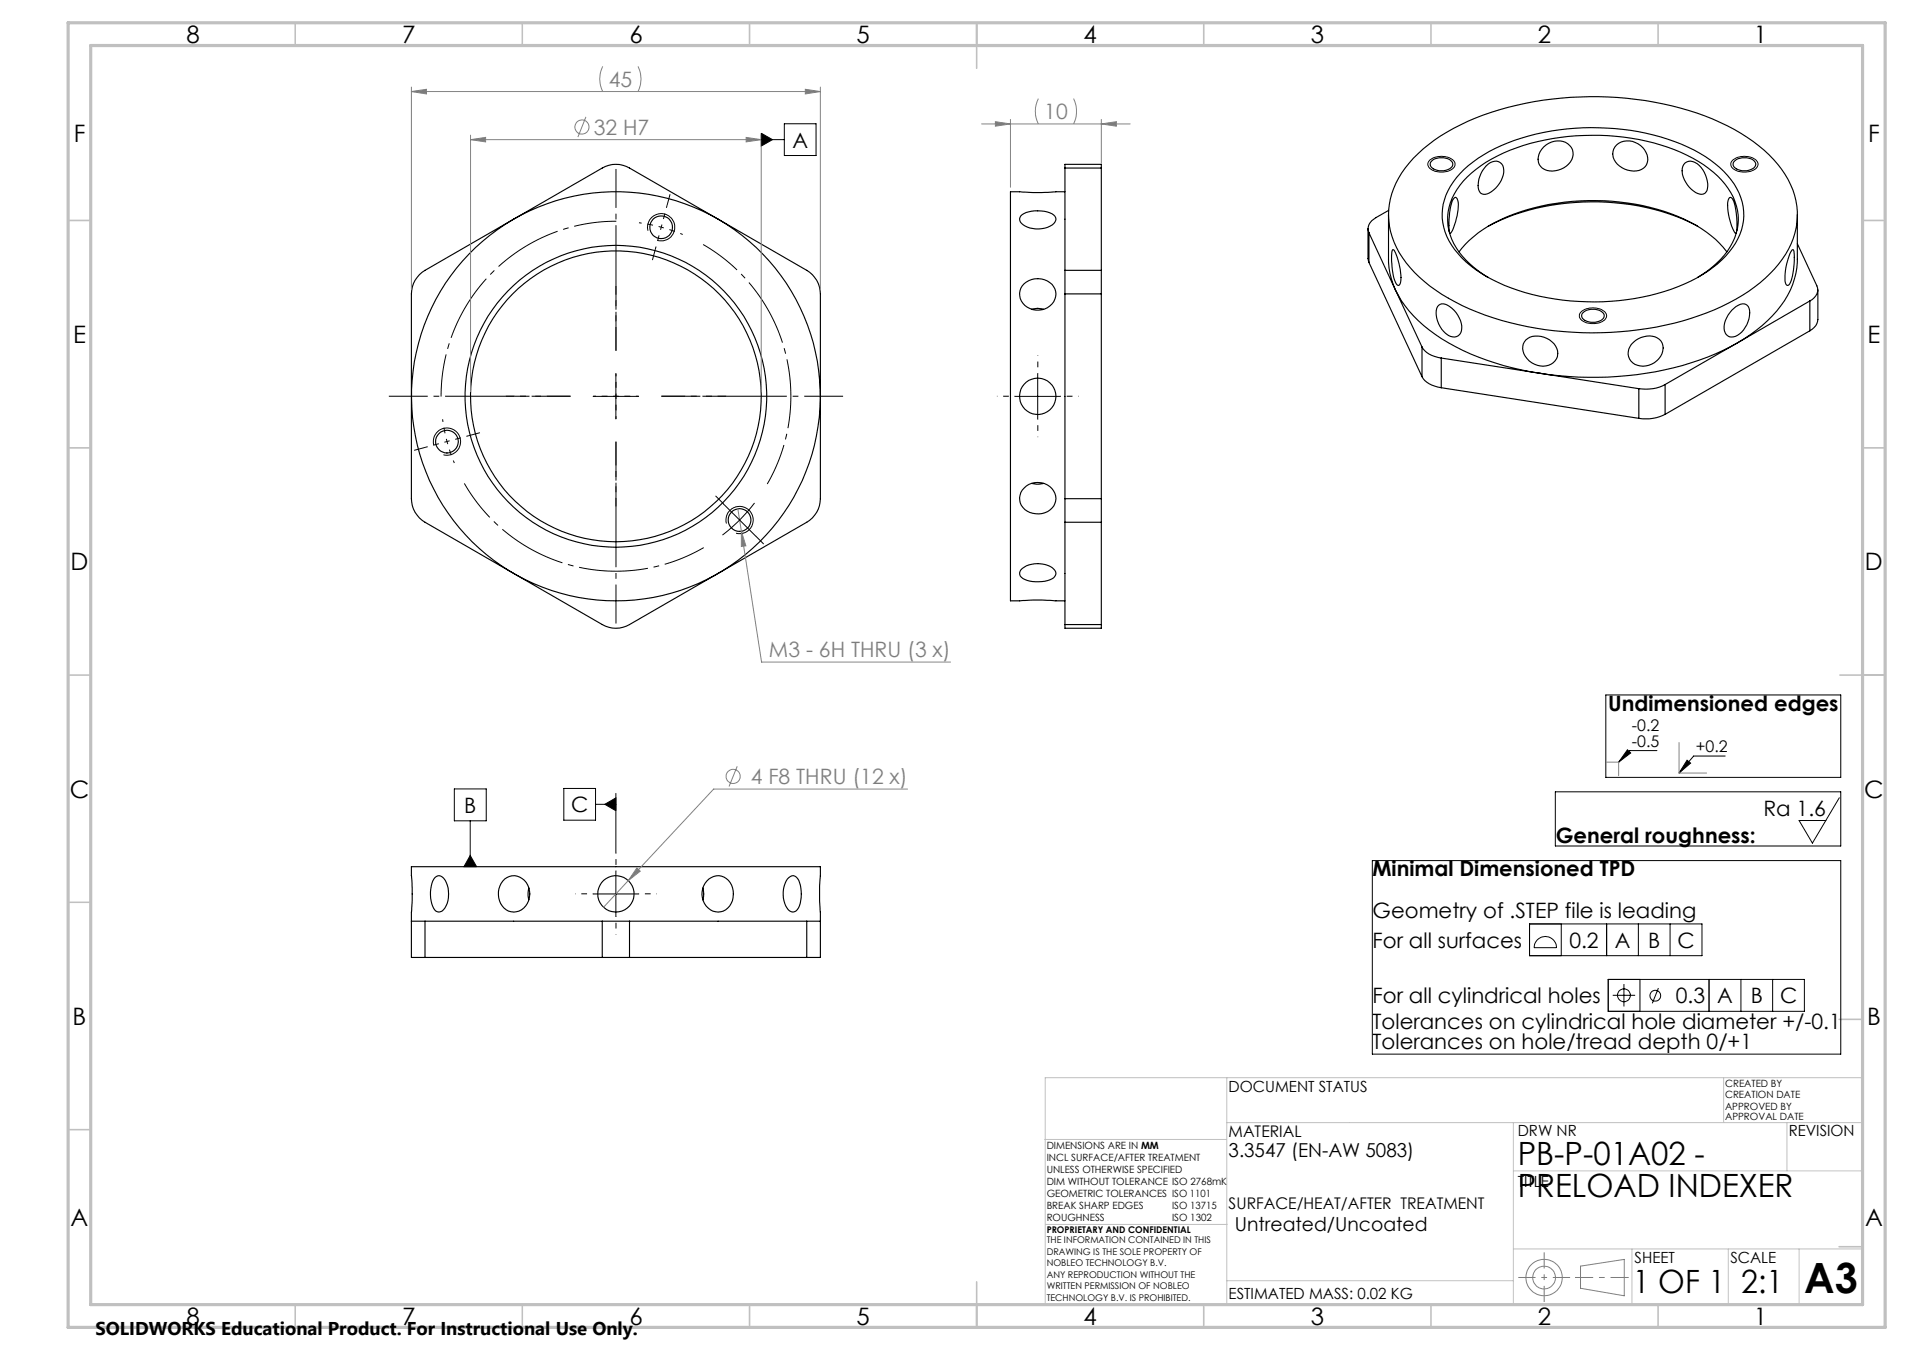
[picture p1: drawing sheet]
<svg xmlns="http://www.w3.org/2000/svg" width="420mm" height="297mm" viewBox="0 0 420 297" stroke-linecap="round" stroke-linejoin="round" font-family="sans-serif">
<g fill="none" stroke="#000" stroke-width=".22">
<path d="M167.6 29.3l2.4 1.4-2.4 1.4zM167.6 30.7h5M172.6 27.2h7v7h-7zM314.7 35.2a4.2 4.2 0 0 1 5.5 .4 1.54 1.54 0 0 1-1.4 2 4 4 0 0 1-4.4-1 1.13 1.13 0 0 1 .3-1.4zM381.4 35.2a4.1 4.1 0 0 1 5.5 .4 1.54 1.54 0 0 1-1.4 2 4 4 0 0 1-4.4-1l-.1-.3a1.09 1.09 0 0 1 .4-1.1zM142.6 50.8a3 3 0 0 1 2.7-3.8 3 3 0 0 1 3.2 3.3 3 3 0 0 1-3.8 2.6M347.9 68.7a4.1 4.1 0 0 1 5.6 .3 1.54 1.54 0 0 1-1.3 2 4 4 0 0 1-4.4-1l-.1-.8zM95.5 97.9a2.99 2.99 0 0 1 2.6-3.7 2.99 2.99 0 0 1 3.3 3.2 2.99 2.99 0 0 1-3.8 2.6M130.6 87.2h10M135.6 82.2v10M223.4 87.2h10M228.4 82.2v10"/>
<path d="M159.2 110.9l3.6 3.5M159.9 115.2a2.99 2.99 0 0 1 2.6-3.8 2.99 2.99 0 0 1 3.3 3.3 2.99 2.99 0 0 1-3.8 2.6M162.8 114.4l-3.8 3.3M162.8 114.4l3.5 3.5M166.1 110.7l-3.3 3.7M353.5 152.9h51.7v18.1h-51.7zM100 173.6h7v7h-7zM124.1 173.5h7v6.9h-7zM131.1 176.9h4.5M133.1 176.9l2.5-1.4v2.9zM135.6 174.6v13.1M358.2 165l.8 .7-2.7 2z"/>
<path d="M364.7 165.1h-5.9l-2.5 2.6M371.4 167.2l.7 .7-2.5 2.2zM379.8 166.3h-7l-3.2 3.8M103.5 188.2l1.4 2.5h-2.8zM103.5 180.6v10.1M130.6 196.7h10M135.6 191.7v9.9"/>
</g>
<g fill="none" stroke="#808080" stroke-width=".22">
<path d="M90.6 19.2v44.5M132.7 14.6a6.1 6.1 0 0 0 0 5.5M140.4 14.6a6.1 6.1 0 0 1 0 5.5M177.3 19.6l3.3 .5-3.3 .6zM180.6 19.2v44.5M90.6 20.1l3.3-.5v1.1zM90.6 20.1h90M103.6 30.7l3.3-.5v1zM103.6 29.7v56.5M103.6 30.7h64M129 25.7l-1.8 4.5M164.3 30.2l3.3 .5-3.3 .5z"/>
<path d="M167.6 29.7v56.5M216.1 27.3h32.7M219.1 26.8l3.3 .5-3.3 .5zM222.4 26.3v14.9M228.6 21.7a6.1 6.1 0 0 0 0 5.6M236.3 21.7a6.4 6.4 0 0 1 0 5.6M242.4 27.3l3.3-.5v1zM242.4 26.3v9.6M162.4 111.9l.8 5M163.2 116.9l1 3.2-1 .1zM163.2 116.9l4.4 28.8h41.6M162.3 168.6l-1.8 4.4"/>
<path d="M199.8 173.6h-42.7l-24.2 26M353.6 167.7h2.7v2.9M369.6 163.4v6.7h6.1M140.2 191l.7 .7-2.6 2zM347.9 278.5l9.6-1.4v8l-9.6-1.7z"/>
<circle cx="128.1" cy="28" r="1.56"/>
<circle cx="161.4" cy="170.8" r="1.55"/>
<circle cx="339.9" cy="281" r="2.51"/>
<circle cx="339.9" cy="281.1" r="4"/>
</g>
<path d="M334.2 281h11.4" fill="none" stroke="#808080" stroke-width=".22" stroke-dasharray="15.2 1.3 1.3 1.3" stroke-dashoffset="11.4" stroke-linecap="butt"/>
<path d="M339.9 275.5v10.9" fill="none" stroke="#808080" stroke-width=".22" stroke-dasharray="15.2 1.3 1.3 1.3" stroke-dashoffset="11.7" stroke-linecap="butt"/>
<path d="M346.7 281h11.8" fill="none" stroke="#808080" stroke-width=".22" stroke-dasharray="15.2 1.3 1.3 1.3" stroke-dashoffset="11.2" stroke-linecap="butt"/>
<g fill="none" stroke="#c0c0c0" stroke-width=".22">
<path d="M270.1 237.1v49.9M379.4 237.1v9.9M410.1 237.1h-180v49.9M230 250.7h40M270.1 247h140M333.1 257.6h77M333.1 247v40M393.3 247v10.6M230.2 269.4h39.9M333.1 274.8h77M359.2 274.8v12.2M380.4 274.8v12.2"/>
<path d="M396 274.8v12.2M270.1 281.8h63"/>
</g>
<g fill="none" stroke="#c0c0c0" stroke-width=".35">
<path d="M65 5v5M115 5v5M165 5v5M215 5v10M265 5v5M315 5v5M365 5v5M15 48.5h5M410 48.5h5M15 98.5h5M410 98.5h5M15 148.5h5"/>
<path d="M405 148.5h10M15 198.5h5M404.8 224.3h5M15 248.5h5M404.8 274.3h5M65 287v5M115 287v5M165 287v5M215 282v10M265 287v5M315 287v5M365 287v5"/>
</g>
<path d="M15 5h400v287h-400zM20 10h390v277h-390z" fill="none" stroke="#c0c0c0" stroke-width=".7"/>
<g fill="#000">
<path d="M371.4 167.2l.7 .7-2.5 2.2zM358.2 165l.8 .7-2.7 2z"/>
<path d="M103.5 188.2l1.4 2.5h-2.8zM133.1 176.9l2.5 1.5v-2.9z"/>
</g>
<g fill="none" stroke="#000" stroke-width=".25">
<path d="M234.4 37v-.8h8v.8M234.4 37v22.5M234.4 37h8M242.4 37v22.5M311.1 34.8a44.1 44.1 0 0 1 20.8-11.2 73.8 73.8 0 0 1 45.1 2.6 34.5 34.5 0 0 1 15.9 12.1 16.2 16.2 0 0 1-1.4 19.8 39.6 39.6 0 0 1-19.3 12 73.4 73.4 0 0 1-48.7-2.1 33.6 33.6 0 0 1-14.7-11.3 16.1 16.1 0 0 1 .5-19.7zM315.2 35.3a3.6 3.6 0 0 1 4.4 .3 1.14 1.14 0 0 1-.9 1.7 3.1 3.1 0 0 1-3.8-.9 .91 .91 0 0 1 .3-1.1zM322.3 37.3a37.3 37.3 0 0 1 19.2-8.5 52.9 52.9 0 0 1 31.4 4.2 20.2 20.2 0 0 1 10.3 10.5 12.3 12.3 0 0 1-3.3 12.8 34.4 34.4 0 0 1-18.4 9.1 52.6 52.6 0 0 1-33.1-3.9 20 20 0 0 1-10.3-10.5 12.2 12.2 0 0 1 3.3-12.8zM327.1 36.5a2.23 2.23 0 0 1 3.7-.1 5.4 5.4 0 0 1-2.5 5.8 1.76 1.76 0 0 1-2.6 0 5.5 5.5 0 0 1 1.4-5.7zM339.8 32.3a3.9 3.9 0 0 1 6.3 .6 3.8 3.8 0 0 1-3.1 4.5 3.1 3.1 0 0 1-4.4-2.4 4 4 0 0 1 1.2-2.7zM355.8 31.9a4.2 4.2 0 0 1 4.7-.3 4.2 4.2 0 0 1 2.1 4.1 3.2 3.2 0 0 1-4.3 1.7 3.7 3.7 0 0 1-3.1-4.6zM370.9 35.8a2.6 2.6 0 0 1 3.6 1.1 5.3 5.3 0 0 1 1 5.4 1.61 1.61 0 0 1-2.2 .1 6.1 6.1 0 0 1-3-5.4zM381.9 35.3a3.3 3.3 0 0 1 4.5 .5 1.42 1.42 0 0 1-1.4 1.7 3.1 3.1 0 0 1-3.5-1.1 .91 .91 0 0 1 .4-1.1z"/>
<path d="M224.7 47.5a6.8 6.8 0 0 1 7.2-.2 1.28 1.28 0 0 1 .5 1.2 1.28 1.28 0 0 1-.8 1 5.7 5.7 0 0 1-7-.7 1.12 1.12 0 0 1 .1-1.3zM234.4 42.2h-2a45 45 0 0 1-8 0h-2v90h2a45.4 45.4 0 0 1 8 0h2M234.4 59.5v5.2M234.4 59.5h8M242.4 59.5v5.2M301.1 50.3v6.6l.2 .8M301.3 51.2l11.7 25.1M301.3 51.2v6.5M301.3 57.7l11.7 25.2M305.6 47.2v9.8a18.5 18.5 0 0 0 6.6 13.6 46.2 46.2 0 0 0 20.7 10.3l6.1 1.2M305.7 46.3l-2.8 1.6a2.61 2.61 0 0 0-1.6 3.3M306.5 55l.1-.1a5.1 5.1 0 0 1 1.3 3 7.9 7.9 0 0 1 .1 4.8l-.1 .1a1.6 1.6 0 0 1-1.1-1.6l-.4-2.5a9.2 9.2 0 0 1 .1-3.7z"/>
<path d="M319.1 51l-.2-1.4a13.4 13.4 0 0 1 1-5.8l.4-.4a1.28 1.28 0 0 1 .7 1.6 12.5 12.5 0 0 1-1.7 6.3l-.2-.1M321.2 55.4a26.6 26.6 0 0 1 13.4-8.8 51.6 51.6 0 0 1 36.1 1.6 23.9 23.9 0 0 1 9.4 7.2M327.6 49.8a51.7 51.7 0 0 1 33-4.5 45.3 45.3 0 0 1 13.1 4.5M382.3 50.8v-1.6a12.9 12.9 0 0 0-1-5.5l-.4-.3a1.55 1.55 0 0 0-.6 1.8 12.6 12.6 0 0 0 1.7 6.1l.2-.1M394.5 55l.2-.1a13.4 13.4 0 0 1-.8 7.6l-.3 .3a1.13 1.13 0 0 1-.7-1.5 13.2 13.2 0 0 1 1.6-6.3zM395.6 47.2v9.8a18.5 18.5 0 0 1-6.5 13.6l-2.4 2-4.2 2.8M395.6 53.6l4.3 9.3a2.59 2.59 0 0 1-1.5 3.3M92.3 60.4l1.3-.9 39-22.5a5.9 5.9 0 0 1 6 0l39 22.5a6 6 0 0 1 3 5.2v45a6 6 0 0 1-3 5.2l-39 22.5a5.9 5.9 0 0 1-6 0l-39-22.5a6 6 0 0 1-3-5.2v-45a6 6 0 0 1 1.7-4.3zM225.5 62.4a4.4 4.4 0 0 1 6.7 1.1 3.7 3.7 0 0 1-4.2 4.7 3.4 3.4 0 0 1-3.2-2 3.4 3.4 0 0 1 .7-3.8zM227.1 68a4.5 4.5 0 0 1 2.6 0M234.4 64.7h8M234.4 64.7v45"/>
<path d="M242.4 64.7v45M313 76.3a5.4 5.4 0 0 0 4.3 2.5M313 76.3v6.6M316.7 67.2a1.9 1.9 0 0 1 2.4 .2 5.9 5.9 0 0 1 2.6 5.4 1.79 1.79 0 0 1-2.9 1 5.6 5.6 0 0 1-2.4-6.4zM317.3 78.8v6.5M317.3 78.8l21.7 3.3M327.6 61a17.3 17.3 0 0 1-8.7-10.4 12.4 12.4 0 0 1 4.1-11.7 35.1 35.1 0 0 1 18.8-8.4 50.6 50.6 0 0 1 29.5 3.6 19.9 19.9 0 0 1 10.6 10.2 12.3 12.3 0 0 1-4 13.6l-2 1.7-2.2 1.4M335.9 74.8a4.5 4.5 0 0 1 7 2.9 3.2 3.2 0 0 1-4.5 2.7 4 4 0 0 1-3.1-4.7zM348.6 68.7a3.3 3.3 0 0 1 4.5 .5 1.75 1.75 0 0 1-2 1.7 2.86 2.86 0 0 1-2.9-1.2 .91 .91 0 0 1 .4-1zM359.6 75.3a4.5 4.5 0 0 1 5.7-.6 3.4 3.4 0 0 1-1.1 5.1 3.9 3.9 0 0 1-5.5-.8 3 3 0 0 1 .9-3.7zM381.2 68.3l.9-.9a1.84 1.84 0 0 1 2.7 0 5.4 5.4 0 0 1-3.3 6.7 1.86 1.86 0 0 1-2-2.4l.6-1.8zM382.5 75.4a65.3 65.3 0 0 1-32.9 7.6l-6.4-.3-4.2-.6"/>
<path d="M382.5 75.4l-16 9.2M398.4 66.2v6.6M398.4 66.2l-15.9 9.2M398.4 72.8l-31.9 18.4M400.2 63.8v6.5a3 3 0 0 1-1.8 2.5M313 82.9a5.4 5.4 0 0 0 4.3 2.4M317.3 85.3l43.5 6.7M339 82.1l21.8 3.4M360.8 85.5v6.5M366.5 84.6a9 9 0 0 1-5.7 .9M366.5 91.2a9.4 9.4 0 0 1-5.7 .8M366.5 84.6v6.6"/>
<path d="M225.5 107.3a4.1 4.1 0 0 1 4.2-1 4.1 4.1 0 0 1 2.7 3.4 4 4 0 0 1-5.7 3 3.2 3.2 0 0 1-1.2-5.4zM227.1 106.4l1.1 .1 1.5-.1M234.4 109.7v5.2M234.4 109.7h8M234.4 114.9v22.5M234.4 114.9h8M242.4 109.7v5.2M242.4 114.9v22.5M224.7 125.4a5.6 5.6 0 0 1 7.5 .1 1.37 1.37 0 0 1-1.1 2.1 7.4 7.4 0 0 1-6.3-.6 1.17 1.17 0 0 1-.1-1.6zM234.4 137.4v.8h8v-.8M234.4 137.4h8M95.7 193.1a1.32 1.32 0 0 1 2.3 .6 5.8 5.8 0 0 1-.7 6.7 1.4 1.4 0 0 1-2.1-1.1 7.2 7.2 0 0 1 .5-6.2z"/>
<path d="M111.1 193.4a3.4 3.4 0 0 1 5.5 2.6 3.7 3.7 0 0 1-4.7 4.4 4.4 4.4 0 0 1-.8-7zM116.4 195.4l-.2 1.1 .2 1.4M154.7 195.4a4.9 4.9 0 0 1 0 2.6M156 193.4a3.3 3.3 0 0 1 3.5-.4 3.3 3.3 0 0 1 1.9 3 3.7 3.7 0 0 1-3.9 4.6 4.1 4.1 0 0 1-1.5-7.2zM173.3 193.4a1.34 1.34 0 0 1 1.4-.8 1.34 1.34 0 0 1 1.1 1.1 7.6 7.6 0 0 1-.3 6.5 1.27 1.27 0 0 1-2.3-.4 6.2 6.2 0 0 1 .1-6.4zM90.6 202.7h3M93.6 210.6h-3v-9.9a45.5 45.5 0 0 0 0-8.1v-1.9h90v2.4a43 43 0 0 0 0 7.6v9.9h-3M93.6 202.7h39M93.6 210.6h39M93.6 202.7v7.9M132.6 210.6h6M132.6 202.7h6"/>
<path d="M132.6 202.7v7.9M138.6 202.7v7.9M138.6 202.7h39M138.6 210.6h39M177.6 202.7h3M177.6 202.7v7.9"/>
<circle cx="145.5" cy="50" r="2.49"/>
<circle cx="98.4" cy="97.2" r="2.49"/>
<circle cx="135.6" cy="87.2" r="45"/>
<circle cx="135.6" cy="87.2" r="32"/>
<circle cx="135.6" cy="87.2" r="33.2"/>
<circle cx="228.4" cy="87.2" r="4"/>
<circle cx="162.8" cy="114.4" r="2.49"/>
<circle cx="135.6" cy="196.7" r="4"/>
</g>
<path d="M145.6 50l-4.9-1M145.6 50l4.7 1.6M145.6 50l1.2-4.8M145.6 50l-1.3 4.8M98.4 97.1l1.6 4.8M98.4 97.1l-1-4.9M98.4 97.1l-4.8 1.3M98.4 97.1l4.8-1.3M135.6 87.2v-5M135.6 87.2h-5M135.6 87.2v5M135.6 87.2h5" fill="none" stroke="#000" stroke-width=".22" stroke-dasharray="15.2 1.3 1.3 1.3" stroke-dashoffset="14.6" stroke-linecap="butt"/>
<path d="M135.7 48.7a38.5 38.5 0 0 0-38.6 38.5M102.2 106.4a38.5 38.5 0 0 0 52.7 14.1M168.9 106.5a38.5 38.5 0 0 0-14.1-52.7" fill="none" stroke="#000" stroke-width=".22" stroke-dasharray="15.2 1.3 1.3 1.3" stroke-dashoffset="5.9" stroke-linecap="butt"/>
<path d="M223.4 87.2h-4M228.4 82.2v-4M228.4 92.2v4M233.4 87.2h4M130.6 196.6h-4M135.6 191.6v-4M140.6 196.6h4M135.6 201.6v4" fill="none" stroke="#000" stroke-width=".22" stroke-dasharray="15.2 1.3 1.3 1.3" stroke-dashoffset="15.1" stroke-linecap="butt"/>
<path d="M144.3 54.8l-.7 2.4M146.8 45.2l.7-2.5M93.6 98.4l-2.4 .7M103.2 95.8l2.4-.6M159.3 110.9l-1.8-1.8M166.3 117.9l1.8 1.8" fill="none" stroke="#000" stroke-width=".22" stroke-dasharray="15.2 1.3 1.3 1.3" stroke-linecap="butt"/>
<path d="M135.6 77.2v-14.3M125.6 87.2h-14.3M135.6 97.2v14.2M145.6 87.2h14.2" fill="none" stroke="#000" stroke-width=".22" stroke-dasharray="15.2 1.3 1.3 1.3" stroke-dashoffset="10" stroke-linecap="butt"/>
<path d="M135.6 77.2v-40M125.6 87.2h-40M135.6 97.2v40M145.6 87.2h40" fill="none" stroke="#000" stroke-width=".22" stroke-dasharray="15.2 1.3 1.3 1.3" stroke-dashoffset="6.7" stroke-linecap="butt"/>
<g fill="#808080">
<path d="M90.6 20.1l3.3-.5v1.1zM177.3 19.6l3.3 .5-3.3 .6zM163.2 116.9v3.3l1-.1zM103.6 30.7l3.3-.5v1zM164.3 30.2l3.3 .5-3.3 .5z"/>
<path d="M219.1 26.8l3.3 .5-3.3 .5zM242.4 27.3l3.3-.5v1z"/>
</g>
<path d="M167.6 29.3l2.4 1.4-2.4 1.4z" fill="#000"/>
<path d="M140.2 191l.7 .7-2.6 2z" fill="#808080"/>
<g fill="none" stroke="#000" stroke-width=".22">
<path d="M342.4 174.2h62.8v11.9h-62.8zM404.9 175.5l-5.9 10-3-5h5.9M302.1 189.3h103.1v42.6h-103.1zM336.7 203.3h37.9v7h-37.9zM338.3 206.8a2.45 2.45 0 0 1 2.8-.6 2.45 2.45 0 0 1 1.5 2.3h-4.9a2.48 2.48 0 0 1 .6-1.7zM343.7 203.3v7M353.7 203.3v7M354 215.5h43.2v7h-43.2zM355 219h4.9M357.5 216.5v4.9M360.6 203.3v7M361 215.5v7"/>
<path d="M365.1 217.4l-1.4 3.3M367.6 203.3v7M376.2 215.5v7M383.2 215.5v7M390.2 215.5v7"/>
<circle cx="357.5" cy="219" r="1.41"/>
<circle cx="364.4" cy="219.1" r="1.19"/>
</g>
<text font-size="9.2" x="397.2" y="284.5">A3</text>
<g font-size="7.1">
<text x="334.1" y="256.2">PB-P-01A02 -</text>
<text x="334.1" y="263.3">PRELOAD INDEXER</text>
<text x="359.4" y="284.5">1 OF 1</text>
<text x="383.3" y="284.5">2:1</text>
</g>
<g font-size="5.3">
<text x="41" y="9.5">8</text>
<text x="88.5" y="9.5">7</text>
<text x="138.5" y="9.5">6</text>
<text x="188.5" y="9.5">5</text>
<text x="238.5" y="9.5">4</text>
<text x="288.5" y="9.5">3</text>
<text x="338.5" y="9.5">2</text>
<text x="386" y="9.5">1</text>
<text x="16.2" y="31.3">F</text>
<text x="411.2" y="31.3">F</text>
<text x="16.1" y="75.5">E</text>
<text x="411.1" y="75.5">E</text>
<text x="15.5" y="125.5">D</text>
<text x="410.5" y="125.5">D</text>
<text x="15.4" y="175.5">C</text>
<text x="410.4" y="175.5">C</text>
<text x="16" y="225.5">B</text>
<text x="411" y="225.5">B</text>
<text x="15.5" y="269.8">A</text>
<text x="410.5" y="269.8">A</text>
<text x="41" y="291.5">8</text>
<text x="88.5" y="291.5">7</text>
<text x="138.5" y="291.5">6</text>
<text x="188.5" y="291.5">5</text>
<text x="238.5" y="291.5">4</text>
<text x="288.5" y="291.5">3</text>
<text x="338.5" y="291.5">2</text>
<text x="386" y="291.5">1</text>
</g>
<g font-size="4.7" fill="#808080">
<text x="134" y="19.1">45</text>
<text x="130.7" y="29.6">32 H7</text>
<text x="229.9" y="26.2">10</text>
<text x="169.3" y="144.6">M3 - 6H THRU (3 x)</text>
<text x="165.3" y="172.5">4 F8 THRU (12 x)</text>
</g>
<g font-size="4.7">
<text x="174.4" y="32.5">A</text>
<text x="354" y="156.4">Undimensioned edges</text>
<text x="102.2" y="178.8">B</text>
<text x="125.7" y="178.7">C</text>
<text x="388.2" y="179.5">Ra 1.6</text>
<text x="342.5" y="185.5">General roughness:</text>
<text x="302.1" y="192.8">Minimal Dimensioned TPD</text>
<text x="302.1" y="201.9">Geometry of .STEP file is leading</text>
<text x="302.1" y="208.5">For all surfaces</text>
<text x="345.5" y="208.5">0.2</text>
<text x="355.4" y="208.5">A</text>
<text x="362.8" y="208.5">B</text>
<text x="369.3" y="208.5">C</text>
<text x="302.1" y="220.7">For all cylindrical holes</text>
<text x="368.9" y="220.7">0.3</text>
<text x="378" y="220.7">A</text>
<text x="385.4" y="220.7">B</text>
<text x="391.8" y="220.7">C</text>
<text x="302.1" y="226.3">Tolerances on cylindrical hole diameter +/-0.1</text>
<text x="302.1" y="230.9">Tolerances on hole/tread depth 0/+1</text>
</g>
<g font-size="4.2">
<text x="270.4" y="254.6">3.3547 (EN-AW 5083)</text>
<text x="271.8" y="270.8">Untreated/Uncoated</text>
</g>
<text font-size="4.1" x="21" y="293.7">SOLIDWORKS Educational Product. For Instructional Use Only.</text>
<g font-size="3.5">
<text x="359.2" y="160.9">-0.2</text>
<text x="359.2" y="164.3">-0.5</text>
<text x="373.3" y="165.5">+0.2</text>
<text x="270.4" y="250.1">MATERIAL</text>
<text x="270.4" y="266">SURFACE/HEAT/AFTER TREATMENT</text>
</g>
<g font-size="3.4">
<text x="270.4" y="240.2">DOCUMENT STATUS</text>
<text x="334.1" y="250">DRW NR</text>
<text x="393.7" y="250">REVISION</text>
<text x="334.1" y="261.1">TITLE</text>
<text x="359.8" y="277.9">SHEET</text>
<text x="380.9" y="277.9">SCALE</text>
<text x="270.4" y="285.7">ESTIMATED MASS: 0.02 KG</text>
</g>
<g font-size="2.2">
<text x="379.7" y="239.1">CREATED BY</text>
<text x="379.7" y="244.2">APPROVED BY</text>
<text x="379.7" y="241.6">CREATION DATE</text>
<text x="379.7" y="246.5">APPROVAL DATE</text>
<text x="230.4" y="252.7">DIMENSIONS ARE IN MM</text>
<text x="230.4" y="255.4">INCL SURFACE/AFTER TREATMENT</text>
<text x="230.4" y="258">UNLESS OTHERWISE SPECIFIED</text>
<text x="230.4" y="260.7">DIM WITHOUT TOLERANCE ISO 2768mK</text>
<text x="230.4" y="263.3">GEOMETRIC TOLERANCES ISO 1101</text>
<text x="230.4" y="266">BREAK SHARP EDGES</text>
<text x="230.4" y="268.6">ROUGHNESS</text>
<text x="258" y="266">ISO 13715</text>
<text x="258" y="268.7">ISO 1302</text>
</g>
<g font-size="2">
<text x="230.4" y="271.3">PROPRIETARY AND CONFIDENTIAL</text>
<text x="230.4" y="273.5">THE INFORMATION CONTAINED IN THIS</text>
<text x="230.4" y="276.1">DRAWING IS THE SOLE PROPERTY OF</text>
<text x="230.4" y="278.6">NOBLEO TECHNOLOGY B.V.</text>
<text x="230.4" y="281.1">ANY REPRODUCTION WITHOUT THE</text>
<text x="230.4" y="283.6">WRITTEN PERMISSION OF NOBLEO</text>
<text x="230.4" y="286.2">TECHNOLOGY B.V. IS PROHIBITED.</text>
</g>
</svg>
